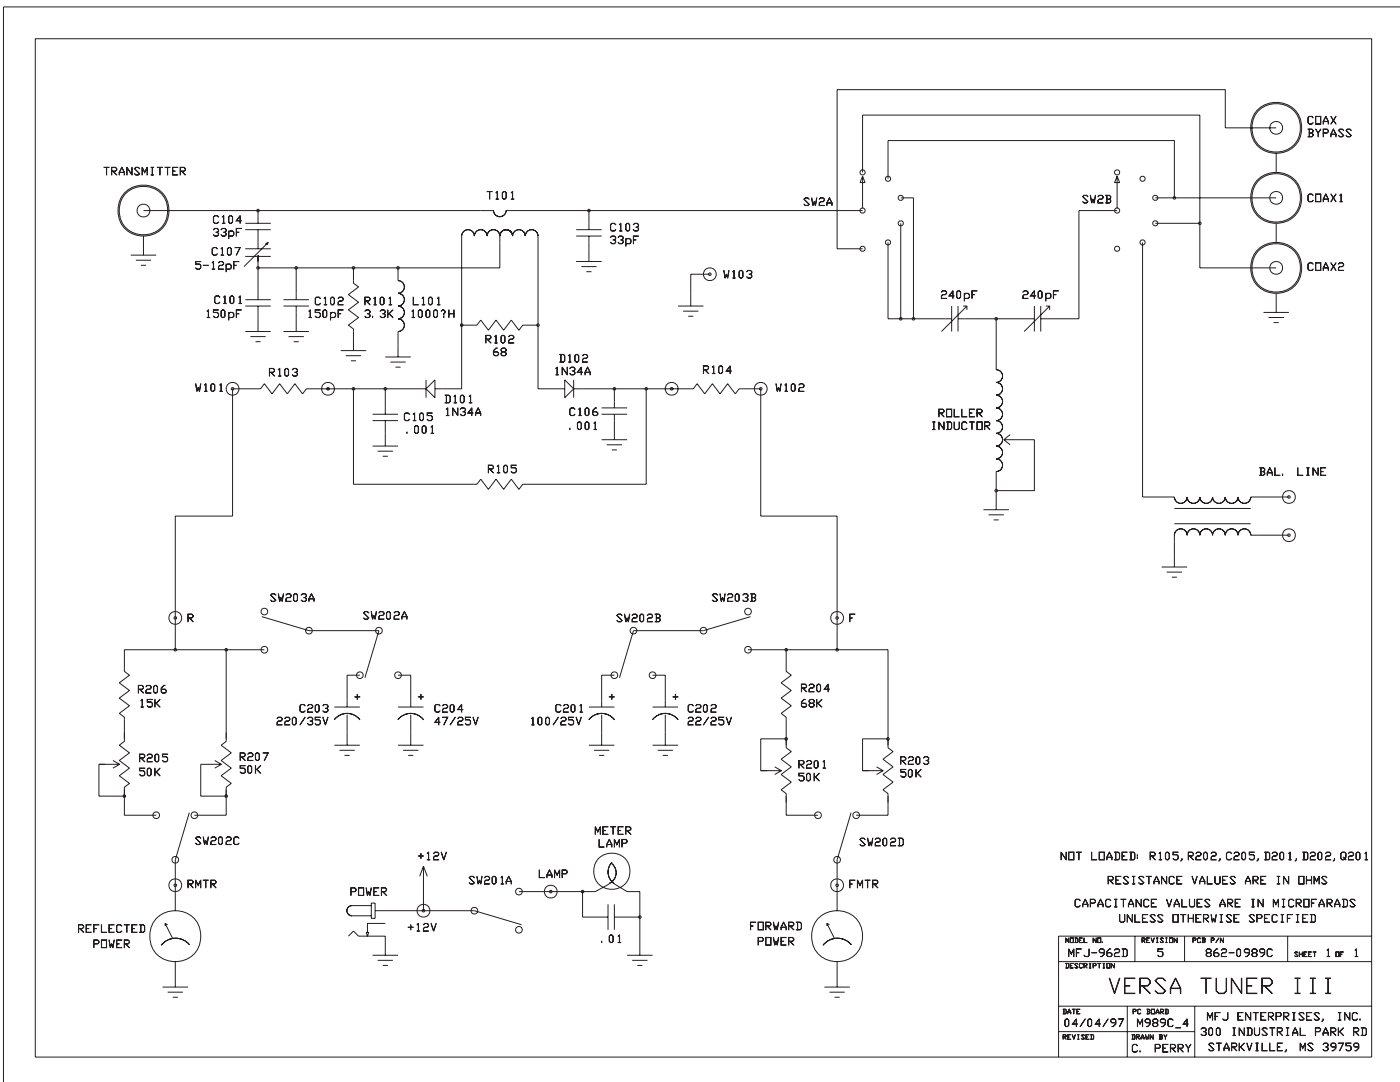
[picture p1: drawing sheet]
<svg xmlns="http://www.w3.org/2000/svg" width="279mm" height="216mm" viewBox="0 0 279 216" stroke-linecap="round" stroke-linejoin="round" font-family="sans-serif">
<g fill="none" stroke="#231f20" stroke-width=".2">
<path d="M7 7.7h266.7v203.2h-266.7zM279.4 1.4h-278.7v214.5M172.1 35.2l.6 1.2h-1.1zM172.1 34.4v-11.4h67.4v30.5h15.2M172.1 35.2v6.3M177.2 35.7v-7.6h57.2v11.4M179.8 39.5h2.5v24.1M222.9 35.2l.6 1.2h-1.1zM222.9 35.2v6.3M230.6 39.5h24.1M234.2 39.3h.4v.4h-.4zM254.7 25.5h-10.2v-7.6h-77.4v31.7h5"/>
<path d="M254.7 30.6v3.8M26.1 50.9h5.1M27.1 51.9h3.1M28.1 52.9h1M28.6 42h69.9M28.6 47.1v3.8M49 49.6h5M49 51.2h5M49 44.6h5M49 45.8h5M49 59.8h5M51.3 53.3h.4v.3h-.4z"/>
<path d="M51.3 41.8h.4v.4h-.4zM51.5 42v2.6M51.5 45.8v3.8M51.5 50.9v8.9M53 48.6l.5-.2-.2 .5zM53.5 48.4l-4.8 4.8M56.6 59.8h5.1M58.9 53.3h.4v.3h-.4zM59.1 53.5v6.3M70.4 53.3h.3v.3h-.3zM70.5 53.5v3l1.1 .8-2.1 1.5 2.1 1.5-2.1 1.5 2.1 1.6-2.1 1.5 1 .7v4.4M79.2 53.3h.4v.3h-.4z"/>
<path d="M79.4 53.5v2.5a1.27 1.27 0 0 1 1.3 1.3 1.27 1.27 0 0 1-1.3 1.2 1.27 1.27 0 0 1 1.3 1.3 1.27 1.27 0 0 1-1.3 1.3 1.27 1.27 0 0 1 1.3 1.2 1.27 1.27 0 0 1-1.3 1.3 1.27 1.27 0 0 1 1.3 1.3 1.27 1.27 0 0 1-1.3 1.3v5M98.5 42a1.27 1.27 0 0 0 1.3 1.2 1.27 1.27 0 0 0 1.2-1.2M99.8 47.1a1.27 1.27 0 0 0-1.3-1.3 1.27 1.27 0 0 0-1.3 1.3 1.27 1.27 0 0 0-1.3-1.3 1.27 1.27 0 0 0-1.2 1.3 1.27 1.27 0 0 0-1.3-1.3 1.27 1.27 0 0 0-1.3 1.3v30.5h-5.3M99.8 47.1a1.27 1.27 0 0 1 1.2-1.3 1.27 1.27 0 0 1 1.3 1.3 1.27 1.27 0 0 1 1.3-1.3 1.27 1.27 0 0 1 1.2 1.3 1.27 1.27 0 0 1 1.3-1.3 1.27 1.27 0 0 1 1.3 1.3v30.5h5.3M99.8 47.1v6.4h-48.3M101 42h71.1M115 45.8h5.1M115 47.1h5.1M115 52.2h5.1M116 53.2h3.1M117 54.2h1M117.3 41.8h.4v.4h-.4z"/>
<path d="M117.5 42v3.8M117.5 47.1v5.1M141.5 54.5h.3v.4h-.3zM141.7 54.7h-3.8v6.4M177.2 48.4v15.2h12.7M179.8 44.6v19M222.9 42h-7.6v21.6h-7.6M228 48.4v50.8h6.4a1.27 1.27 0 0 0 1.2 1.2 1.27 1.27 0 0 0 1.3-1.2 1.27 1.27 0 0 0 1.3 1.2 1.27 1.27 0 0 0 1.3-1.2 1.27 1.27 0 0 0 1.2 1.2 1.27 1.27 0 0 0 1.3-1.2 1.27 1.27 0 0 0 1.3 1.2 1.27 1.27 0 0 0 1.2-1.2 1.27 1.27 0 0 0 1.3 1.2 1.27 1.27 0 0 0 1.3-1.2 1.27 1.27 0 0 0 1.2 1.2 1.27 1.27 0 0 0 1.3-1.2h7.6M230.6 44.6h8.9M239.3 44.4h.3v.3h-.3zM254.7 44.6v3.8M254.7 58.5v3.8"/>
<path d="M46.2 77.4h.4v.4h-.4zM49 66.2h5M49 61.1h5M50 67.2h3M51 68.2h1M51.5 61.1v5.1M56.6 66.2h5.1M56.6 61.1h5.1M57.6 67.2h3M58.6 68.2h1M59.1 61.1v5.1M65.3 77.4h.3v.4h-.3z"/>
<path d="M68 70h5.1M69 71h3.1M70 72h1.1M70.4 77.4h.3v.4h-.3zM70.5 77.6v19h24.7l.7-1 1.6 2 1.5-2 1.5 2 1.5-2 1.6 2 .7-1h24.7v-19M76.7 77.4h.4v.4h-.4zM76.9 77.6h-15.8l-.7 1-1.5-2-1.6 2-1.5-2-1.5 2-1.5-2-.8 1h-5.6v25.4h-11.4v26.7M76.9 77.6h8.1M76.9 77.6v5.1M76.9 71.2h5.1M77.9 72.2h3.1M78.9 73.3h1"/>
<path d="M85 75.8v3.6M86.8 75.8v3.6l-1.8-1.8zM91.9 64.7h.4v.4h-.4zM92.1 64.9h3.1l.7-1 1.6 2 1.5-2 1.5 2 1.5-2 1.6 2 .7-1h3.1M107.2 64.7h.4v.4h-.4zM112.7 75.8l1.8 1.8-1.8 1.8zM114.5 77.6h8.1M114.5 75.8v3.6M122.4 77.4h.4v.4h-.4zM122.6 77.6h15.8l.7-1 1.5 2 1.6-2 1.5 2 1.5-2 1.5 2 .8-1h4.3v25.4h15.3v26.7M122.6 77.6v3.8M128.8 77.4h.4v.4h-.4z"/>
<path d="M133.9 77.4h.3v.4h-.3zM135.3 61.1h5.1M136.3 62.1h3.1M137.3 63.1h1.1M151.6 77.4h.4v.4h-.4zM179.6 63.4h.4v.4h-.4zM182.1 63.4h.4v.4h-.4zM189.9 61.1v5.1M191.2 63.6h15.2M191.2 61.1v5.1M192.2 61.1h.8M193 61.1l-5.1 5.1"/>
<path d="M193 61.1v.7M198.6 63.4h.4v.4h-.4zM198.8 63.6v10.2a1.27 1.27 0 0 1 1.3 1.2 1.27 1.27 0 0 1-1.3 1.3 1.27 1.27 0 0 1 1.3 1.3 1.27 1.27 0 0 1-1.3 1.3 1.27 1.27 0 0 1 1.3 1.2 1.27 1.27 0 0 1-1.3 1.3 1.27 1.27 0 0 1 1.3 1.3 1.27 1.27 0 0 1-1.3 1.2 1.27 1.27 0 0 1 1.3 1.3 1.27 1.27 0 0 1-1.3 1.3 1.27 1.27 0 0 1 1.3 1.2 1.27 1.27 0 0 1-1.3 1.3 1.27 1.27 0 0 1 1.3 1.3 1.27 1.27 0 0 1-1.3 1.3 1.27 1.27 0 0 1 1.3 1.2 1.27 1.27 0 0 1-1.3 1.3v7.6M206.4 61.1v5.1M207.7 61.1v5.1M208.7 61.1h.8M209.5 61.1l-5.1 5.1M209.5 61.1v.7M252.2 62.3h5M253.2 63.4h3M254.2 64.4h1M74.4 82.7h5"/>
<path d="M74.4 83.9h5M74.4 89h5M75.4 90h3M76.4 91h1M76.9 83.9v5.1M120.1 81.4h5.1M120.1 82.7h5.1M120.1 87.7h5.1M121.1 88.8h3M122.1 89.8h1M122.6 82.7v5M198.6 97.7h.4v.4h-.4z"/>
<path d="M200.3 87.7h6.1v10.2h-7.6M200.3 87.7l1.3 1.1M201.6 86.7l-1.3 1M257.1 99h.3v.4h-.3zM196.3 101.7h5.1M197.3 102.7h3M198.3 103.7h1M231.8 113.1h5.1M232.8 114.2h3.1M233.9 115.2h1M234.4 104.5h15.2M234.4 101.5h15.2"/>
<path d="M257.1 106.6h.3v.4h-.3zM257.2 106.8h-7.6a1.27 1.27 0 0 0-1.3-1.3 1.27 1.27 0 0 0-1.2 1.3 1.27 1.27 0 0 0-1.3-1.3 1.27 1.27 0 0 0-1.3 1.3 1.27 1.27 0 0 0-1.2-1.3 1.27 1.27 0 0 0-1.3 1.3 1.27 1.27 0 0 0-1.3-1.3 1.27 1.27 0 0 0-1.2 1.3 1.27 1.27 0 0 0-1.3-1.3 1.27 1.27 0 0 0-1.3 1.3 1.27 1.27 0 0 0-1.3-1.3 1.27 1.27 0 0 0-1.2 1.3v6.3M34.8 129.5h.4v.3h-.4zM34.8 123.1h.4v.4h-.4zM45 129.5h.3v.3h-.3zM45.1 129.7h-20.3v4.3l1 .7-2 1.6 2 1.5-2 1.5 2 1.5-2 1.6 1 .7v4.3M45.1 129.7v18.2l-1 .8 2.1 1.5-2.1 1.5 2.1 1.6-2.1 1.5 2.1 1.5-1.1 .8v5.6h-6.3M45.1 129.7h7.7M52.3 123l9.4 2.8h13.9l-2.8 9.4M71.8 134.7h-2.5v6.4M79.4 134.7h2.6v6.4M122.6 134.7h-2.5v6.4"/>
<path d="M130.2 134.7h2.6v6.4M149.3 129.7h7.6M149.8 123l-9.4 2.8h-14l-2.8 9.4M156.7 129.5h.4v.3h-.4zM156.9 129.7h20.3v19.5l1 .8-2 1.5 2 1.5-2 1.5 2 1.6-2 1.5 1 .8v1.7M156.9 129.7v4.3l1 .7-2 1.6 2 1.5-2 1.5 2 1.5-2 1.6 1 .7v5.6M166.9 129.5h.4v.3h-.4zM166.9 123.1h.3v.4h-.3zM22.5 151.7l1.4 .8M23.9 152.5l-1.4 .8M24.6 158.7h.4v.3h-.4zM24.8 157.6v5.1h6.4"/>
<path d="M24.8 146.2v1.7l-1 .8 2 1.5-2 1.5 2 1.6-2 1.5 2 1.5-1 .8v1.8h-5.1v-6.4h4.2M42.9 151.7l1.3 .8M44.2 152.5h-4.1v6.4h5M44.2 152.5l-1.3 .8M45 158.7h.3v.3h-.3zM66.7 143.6a3.2 3.2 0 0 1 5.1 0M66.7 141.1h5.1M66.7 148.7h5.1M67.7 149.7h3.1M68.8 150.7h1M69.3 142.6v6.1M79.4 143.6a3.2 3.2 0 0 1 5.1 0"/>
<path d="M79.4 141.1h5.1M79.4 148.7h5.1M80.4 149.7h3.1M81.5 150.7h1M82 142.6v6.1M117.5 143.6a3.2 3.2 0 0 1 5.1 0M117.5 141.1h5.1M117.5 148.7h5.1M118.5 149.7h3.1M119.6 150.7h1M120.1 142.6v6.1M130.2 143.6a3.2 3.2 0 0 1 5.1 0"/>
<path d="M130.2 141.1h5.1M130.2 148.7h5.1M131.2 149.7h3.1M132.3 150.7h1M132.8 142.6v6.1M154.6 153l1.3 .8M155.9 153.8h-4.1v-6.4h5.1v1.8l1 .8-2 1.5 2 1.5-2 1.5 2 1.6-2 1.5 1 .8v1.7M155.9 153.8l-1.3 .7M156.7 147.3h.4v.3h-.4zM156.9 158.9v3.8h6.4M174.9 153l1.4 .8M176.3 153.8l-1.4 .7"/>
<path d="M177 147.3h.4v.3h-.4zM177.2 158.9v3.8h-6.3M177.2 147.4h-5.1v6.4h4.2M34.8 176.4h.4v.4h-.4zM37.8 162.2l-2.8 9.4v10.1M84.5 172.8v8.9M84.5 172.8l-.7 2.1M84.5 172.8l.8 2.1M109.7 177.7h.4v.4h-.4zM116.1 177.7h.4v.4h-.4zM116.3 177.9v5.1h5M121.6 176.4l-2.8 1.5h-15.2"/>
<path d="M122.1 172.3a2.34 2.34 0 0 1-.5 4M122.1 172a2.79 2.79 0 0 0 .5 4.3M122.6 176.4l2.6 1.5h2.5v12.7M166.9 176.4h.3v.4h-.3zM169.9 162.2l-2.8 9.4v10.1M32.4 197h5.1M33 184.3l1.5 3M33 184.3v.5M33 184.3l.5 .2M33.5 198h3M34.5 199h1M35 191.9v5.1"/>
<path d="M37.8 188.5a3.6 3.6 0 0 0-5.6 .1M69.5 186.8l1-1 1.1 1h5.3v3.8M70.3 180.7a1.02 1.02 0 0 0-1.1 1 1.02 1.02 0 0 0 1.1 1M70.3 180.7h3.8M70.3 182.7h3.8M73.1 186h.5l-.3 .8zM74.1 180.2h.8v3h-.8zM74.4 190.6h5M74.9 181.7h19.8l9.4 2.8M75.4 191.6h3M76.4 192.6h1M76.9 184.3h-3.6v1.7"/>
<path d="M84.3 181.5h.4v.4h-.4zM121.3 180.5v5M122.6 183h5.1M122.6 180.5v5M125.2 190.6h5M126.2 191.6h3M127.2 192.6h1M127.5 182.8h.4v.4h-.4zM164.5 197h5.1M165 184.3l1.6 3M165 184.3v.5M165 184.3l.5 .2"/>
<path d="M165.5 198h3.1M166.6 199h1M167.1 191.9v5.1M169.9 188.5a3.6 3.6 0 0 0-5.6 .1M211.3 191.9h62.4M226.5 186.8v5.1M236.4 186.8v5.1M257 186.8v5.1M273.7 186.8h-62.4v24.1M211.3 205.9h27.1M211.3 200.8h62.4M225 200.8v10.1"/>
<path d="M238.4 200.8v10.1"/>
<circle cx="172.1" cy="34.4" r=".51"/>
<circle cx="177.2" cy="35.7" r=".51"/>
<circle cx="179.8" cy="39.5" r=".51"/>
<circle cx="222.9" cy="34.4" r=".51"/>
<circle cx="228" cy="35.7" r=".51"/>
<circle cx="230.6" cy="39.5" r=".51"/>
<circle cx="254.7" cy="25.5" r="5.1"/>
<circle cx="254.7" cy="39.5" r="5.1"/>
<circle cx="254.7" cy="25.5" r="4.9"/>
<circle cx="254.7" cy="39.5" r="4.9"/>
<circle cx="254.7" cy="25.5" r="1.28"/>
<circle cx="254.7" cy="39.5" r="1.28"/>
<circle cx="28.6" cy="42" r="5.1"/>
<circle cx="28.6" cy="42" r="4.9"/>
<circle cx="28.6" cy="42" r="1.28"/>
<circle cx="141.7" cy="54.7" r="1.28"/>
<circle cx="172.1" cy="42" r=".51"/>
<circle cx="172.1" cy="49.6" r=".51"/>
<circle cx="177.2" cy="48.4" r=".51"/>
<circle cx="179.8" cy="44.6" r=".51"/>
<circle cx="222.9" cy="42" r=".51"/>
<circle cx="222.9" cy="49.6" r=".51"/>
<circle cx="228" cy="48.4" r=".51"/>
<circle cx="230.6" cy="44.6" r=".51"/>
<circle cx="254.7" cy="53.5" r="5.1"/>
<circle cx="254.7" cy="53.5" r="4.9"/>
<circle cx="254.7" cy="53.5" r="1.28"/>
<circle cx="46.4" cy="77.6" r="1.28"/>
<circle cx="65.5" cy="77.6" r="1.28"/>
<circle cx="134" cy="77.6" r="1.28"/>
<circle cx="151.8" cy="77.6" r="1.28"/>
<circle cx="257.2" cy="99.2" r="1.28"/>
<circle cx="257.2" cy="106.8" r="1.28"/>
<circle cx="35" cy="123.3" r="1.28"/>
<circle cx="52.8" cy="129.6" r=".67"/>
<circle cx="52.8" cy="122" r=".67"/>
<circle cx="61.6" cy="125.8" r=".67"/>
<circle cx="71.8" cy="134.7" r=".67"/>
<circle cx="75.6" cy="125.8" r=".67"/>
<circle cx="79.4" cy="134.7" r=".67"/>
<circle cx="122.6" cy="134.7" r=".67"/>
<circle cx="126.4" cy="125.8" r=".67"/>
<circle cx="130.2" cy="134.7" r=".67"/>
<circle cx="140.4" cy="125.8" r=".67"/>
<circle cx="149.3" cy="129.6" r=".67"/>
<circle cx="149.3" cy="122" r=".67"/>
<circle cx="167.1" cy="123.3" r="1.28"/>
<circle cx="31.2" cy="162.7" r=".67"/>
<circle cx="35" cy="176.6" r="1.28"/>
<circle cx="35" cy="171.6" r=".67"/>
<circle cx="38.8" cy="162.7" r=".67"/>
<circle cx="103.6" cy="177.9" r=".67"/>
<circle cx="109.9" cy="177.9" r="1.28"/>
<circle cx="122.1" cy="173.8" r="3.6"/>
<circle cx="163.2" cy="162.7" r=".67"/>
<circle cx="167.1" cy="176.6" r="1.28"/>
<circle cx="167.1" cy="171.6" r=".67"/>
<circle cx="170.9" cy="162.7" r=".67"/>
<circle cx="34.9" cy="186.8" r="5.1"/>
<circle cx="84.5" cy="181.7" r="1.28"/>
<circle cx="94.7" cy="181.7" r=".67"/>
<circle cx="103.6" cy="185.5" r=".67"/>
<circle cx="167" cy="186.8" r="5.1"/>
</g>
<g font-size="4.2" fill="#c6252d">
<text x="220.9" y="198.2">VERSA</text>
<text x="239.2" y="198.2">TUNER</text>
<text x="257.4" y="198.2">III</text>
</g>
<g font-size="2.1" fill="#2d3695">
<text x="260.8" y="24.7">COAX</text>
<text x="260.8" y="27.3">BYPASS</text>
<text x="20.5" y="34.9">TRANSMITTER</text>
<text x="160.2" y="41">SW2A</text>
<text x="215.8" y="40.5">SW2B</text>
<text x="260.8" y="40.2">COAX1</text>
<text x="260.8" y="54">COAX2</text>
<text x="187.1" y="83.2">ROLLER</text>
<text x="185.6" y="85.7">INDUCTOR</text>
<text x="251.1" y="94.9">BAL.</text>
<text x="118.5" y="166.5">METER</text>
<text x="119.3" y="169">LAMP</text>
<text x="37.3" y="177.1">RMTR</text>
<text x="69.8" y="178.7">POWER</text>
<text x="107.4" y="175.1">LAMP</text>
<text x="169.3" y="177.1">FMTR</text>
<text x="81.2" y="185.8">+12V</text>
<text x="149.5" y="185.5">FORWARD</text>
<text x="15.4" y="186">REFLECTED</text>
<text x="18.5" y="189.1">POWER</text>
<text x="151.1" y="188.6">POWER</text>
</g>
<g font-size="2.1" fill="#fae629">
<text x="97" y="39.7">T101</text>
<text x="42.3" y="44.6">C104</text>
<text x="121.6" y="46.1">C103</text>
<text x="42.1" y="50.9">C107</text>
<text x="144.2" y="55.5">W103</text>
<text x="42.6" y="60.6">C101</text>
<text x="62.7" y="60.8">C102</text>
<text x="72.6" y="60.8">R101</text>
<text x="82.2" y="60.8">L101</text>
<text x="96.7" y="68.4">R102</text>
<text x="53.5" y="75">R103</text>
<text x="111.4" y="72.2">D102</text>
<text x="140.1" y="74.5">R104</text>
<text x="38.8" y="78.1">W101</text>
<text x="80.4" y="83.9">C105</text>
<text x="88.6" y="80.4">D101</text>
<text x="113.5" y="82.9">C106</text>
<text x="154.6" y="78.1">W102</text>
<text x="97.2" y="94.3">R105</text>
<text x="53.8" y="120">SW203A</text>
<text x="141.9" y="120">SW203B</text>
<text x="37.3" y="124.1">R</text>
<text x="72.3" y="123.6">SW202A</text>
<text x="122.9" y="124.1">SW202B</text>
<text x="169.3" y="124.1">F</text>
<text x="27.4" y="138.3">R206</text>
<text x="59.6" y="142.1">C203</text>
<text x="86.5" y="142.1">C204</text>
<text x="110.7" y="142.1">C201</text>
<text x="137.1" y="142.1">C202</text>
<text x="159.7" y="138">R204</text>
<text x="27.6" y="152">R205</text>
<text x="47.7" y="151.7">R207</text>
<text x="159.2" y="153.3">R201</text>
<text x="179.5" y="152.5">R203</text>
<text x="38.8" y="168.5">SW202C</text>
<text x="171.4" y="168.8">SW202D</text>
<text x="93.4" y="176.4">SW201A</text>
</g>
<g font-size="2.1" fill="#00b04c">
<text x="42.3" y="47.1">33pF</text>
<text x="38.8" y="53.7">5-12pF</text>
<text x="121.6" y="48.6">33pF</text>
<text x="187.6" y="59.5">240pF</text>
<text x="203.9" y="59.5">240pF</text>
<text x="40.8" y="63.4">150pF</text>
<text x="61.1" y="63.4">150pF</text>
<text x="72.6" y="63.4">3.3K</text>
<text x="81.7" y="63.4">1000?H</text>
<text x="98.2" y="71">68</text>
<text x="110.4" y="74.8">1N34A</text>
<text x="88.6" y="82.9">1N34A</text>
<text x="81" y="86.5">.001</text>
<text x="113.5" y="85.7">.001</text>
<text x="27.6" y="141.1">15K</text>
<text x="159.7" y="141.1">68K</text>
<text x="55" y="144.6">220/35V</text>
<text x="86.5" y="144.6">47/25V</text>
<text x="105.6" y="144.6">100/25V</text>
<text x="137.1" y="144.6">22/25V</text>
<text x="27.6" y="154.8">50K</text>
<text x="47.7" y="154.3">50K</text>
<text x="159.2" y="155.8">50K</text>
<text x="179.5" y="155">50K</text>
<text x="119.8" y="188.1">.01</text>
</g>
<g font-size="2.1" fill="#231f20">
<text x="258.7" y="94.9">LINE</text>
<text x="217.6" y="171.6">LOADED:</text>
<text x="237.7" y="176.4">VALUES</text>
<text x="248.3" y="176.4">ARE</text>
<text x="254.4" y="176.4">IN</text>
<text x="259" y="176.4">OHMS</text>
<text x="232.6" y="181">VALUES</text>
<text x="233.8" y="184">OTHERWISE</text>
<text x="243.2" y="181">ARE</text>
<text x="249.1" y="184">SPECIFIED</text>
<text x="249.3" y="181">IN</text>
<text x="253.9" y="181">MICROFA</text>
<text x="246.8" y="203.6">ENTERPRISES,</text>
<text x="266.6" y="203.6">INC.</text>
<text x="230.3" y="209.9">PERRY</text>
<text x="245.5" y="206.6">INDUSTRIAL</text>
<text x="259.2" y="209.7">MS</text>
<text x="262.3" y="206.6">PARK</text>
<text x="263.8" y="209.7">39759</text>
<text x="269.9" y="206.6">RD</text>
</g>
<g font-size="2.1" fill="#ed2129">
<text x="70.5" y="139.8">+</text>
<text x="83.2" y="139.8">+</text>
<text x="121.3" y="139.8">+</text>
<text x="134" y="139.8">+</text>
<text x="83.2" y="171.6">+12V</text>
<text x="220.9" y="176.4">RESISTANCE</text>
<text x="214.3" y="181">CAPACITANCE</text>
<text x="223.2" y="184">UNLESS</text>
<text x="253.9" y="181">MICROFARADS</text>
<text x="240.7" y="203.6">MFJ</text>
<text x="225.7" y="209.9">C.</text>
<text x="239.5" y="206.6">300</text>
<text x="241" y="209.7">STARKVILLE,</text>
</g>
<g font-size="2.1" fill="#c6252d">
<text x="211.5" y="171.6">NOT</text>
<text x="217.6" y="171.6">LOADED: R105,R202,C205,D201,D202,Q201</text>
<text x="213" y="190.9">MFJ-962D</text>
<text x="230.8" y="190.9">5</text>
<text x="240.5" y="190.9">862-0989C</text>
<text x="264.3" y="190.9">1</text>
<text x="269.9" y="190.9">1</text>
<text x="212.3" y="204.8">04/04/97</text>
<text x="226.8" y="204.8">M989C_4</text>
</g>
<g font-size="1.3" fill="#ed2129">
<text x="212.5" y="188.1">MODEL</text>
<text x="227.8" y="188.1">REVISION</text>
<text x="237.9" y="188.1">PCB</text>
<text x="258.2" y="190.9">SHEET</text>
<text x="212.5" y="193.2">DESCRIPTION</text>
<text x="212" y="202.3">DATE</text>
<text x="226" y="202.3">PC</text>
<text x="212" y="207.4">REVISED</text>
<text x="225.7" y="207.4">DRAWN</text>
</g>
<g font-size="1.3" fill="#231f20">
<text x="218" y="188.1">NO.</text>
<text x="241.6" y="188.1">P/N</text>
<text x="266.5" y="190.9">OF</text>
<text x="228.7" y="202.3">BOARD</text>
<text x="231.2" y="207.4">BY</text>
</g>
</svg>
